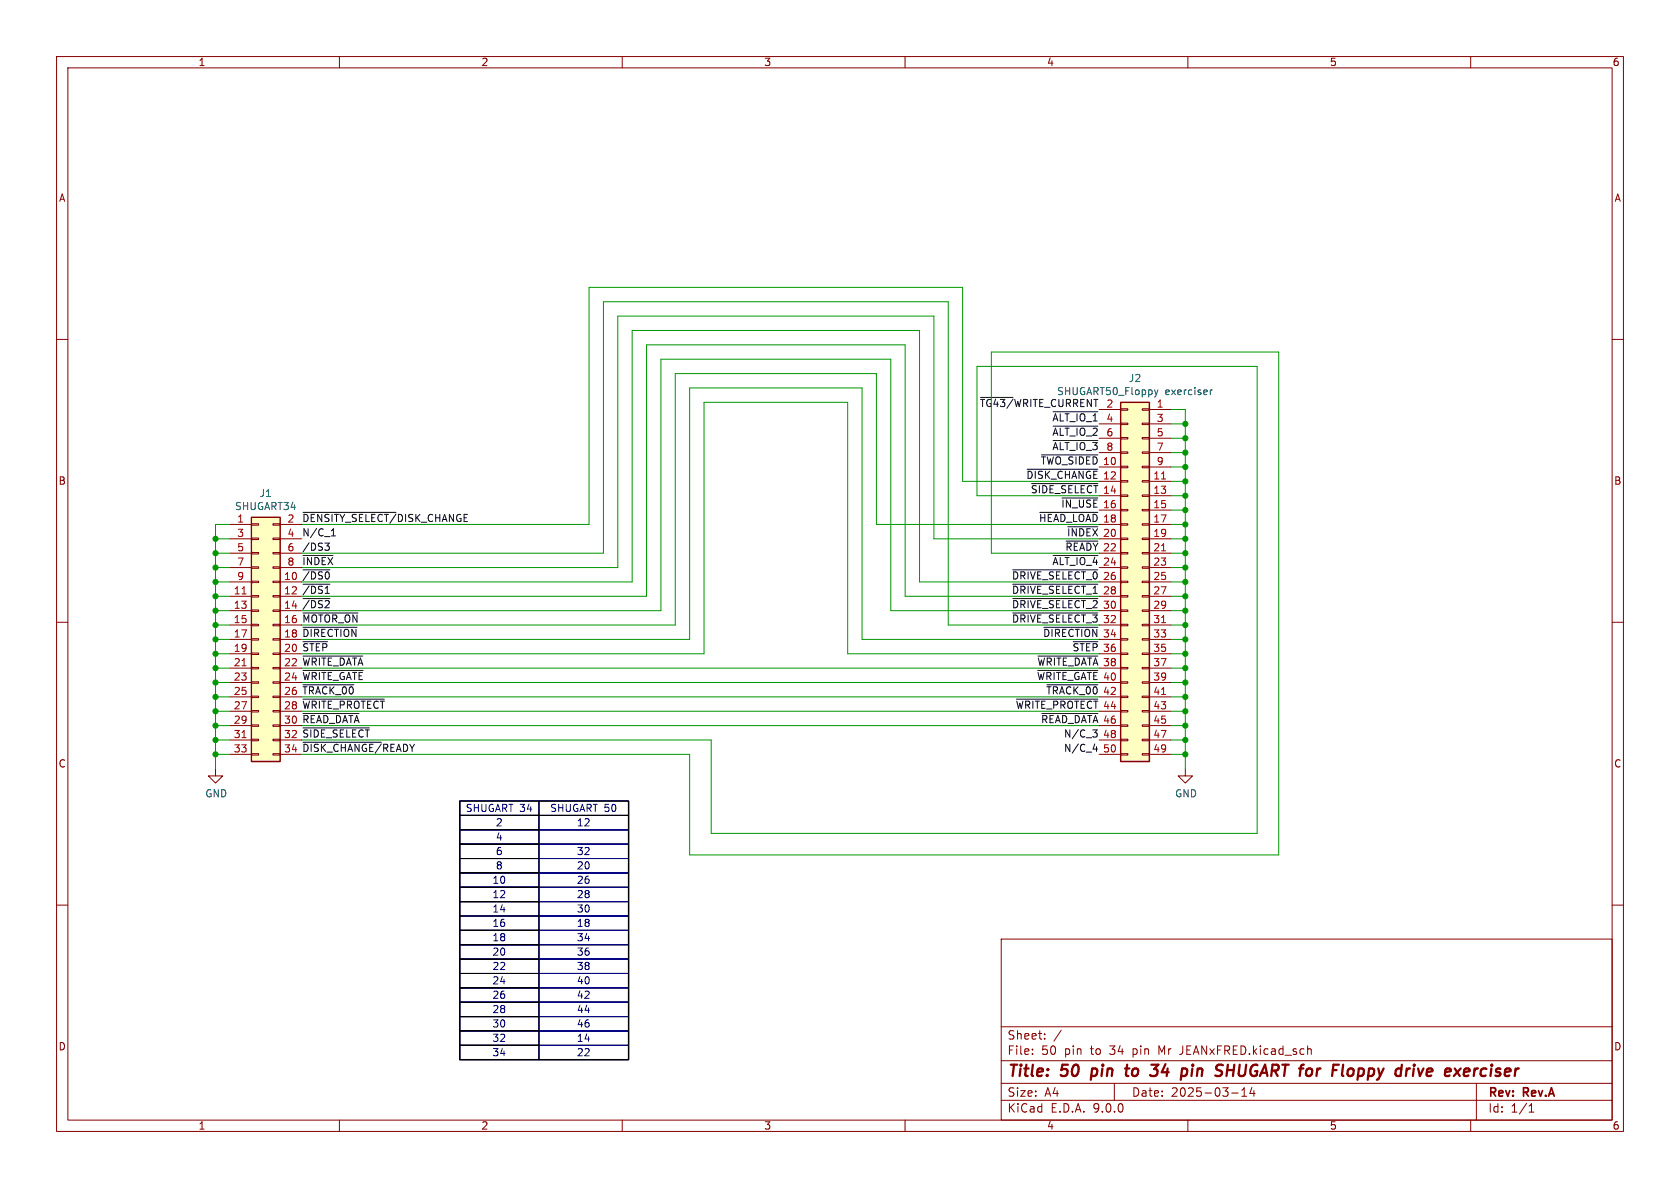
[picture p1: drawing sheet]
<svg xmlns="http://www.w3.org/2000/svg" width="297mm" height="210mm" viewBox="0 0 297 210" stroke-linecap="round" stroke-linejoin="round" font-family="sans-serif">
<g fill="none" stroke="#840000" stroke-width=".18">
<path d="M10 10h277v190h-277zM12 12h273v186h-273zM60 10v2M110 10v2M160 10v2M210 10v2M260 10v2M10 60h2M285 60h2M10 110h2M285 110h2M10 160h2"/>
<path d="M177 166h108v32h-108zM285 160h2M60 198v2M110 198v2M160 198v2M177 194.5h108M177 191.5h108M177 187.5h108M177 181.5h108M182.5 186.3v.1M182.5 185.5v.1M184.7 183.6v.1"/>
<path d="M184.7 182.8v.1M187.6 182.1l-1.3 2M197 191.5v3M208.5 186.4h.2M210 198v2M217.7 193.2h1.2M219.5 193.8h.9M219.5 192.7l.5-.4v1.5M221.3 192.2l-.3 1.1h.9M221.7 192.8v1M260 198v2M261 191.5v6.5"/>
<path d="M270.3 196.6h.9M270.3 195.5l.4-.4v1.5"/>
</g>
<g fill="none" stroke="#840000" stroke-width=".4">
<path d="M193.1 188.9l-.3 2M198.9 188.9h.8M199.3 188.2l-.2 1.7v.2l.4 .1M203.6 188.2h1.2l-.8 .8M204.3 189l.3 .4v.4l-.2 .3M210.8 188.9l-.2 1.3M210.9 188.2v.2M210.9 188.2l-.1 .1 .1 .1M210.9 188.2l.1 .1-.1 .1M217 189.2h1.1M218.2 188.2l-.2 2M240.1 190.1l.5 .1"/>
<path d="M240.2 188.9l-.2 2M240.4 188.9l-.2 .1M251.7 188.9l-.7 1.3M252.6 188.9l-.3 .3-.1 .7 .2 .3h.4M253.2 189.4l-1 .1M261.3 188.9l-.4 .1M262 189l-.2 .3-.1 .5 .4 .4"/>
</g>
<path d="M44.4 91.4h5.1v43.2h-5.1z" fill="#ffffc2"/>
<path d="M44.4 91.4h5.1v43.2h-5.1z" fill="none" stroke="#840000" stroke-width=".25"/>
<g fill="none" stroke="#840000" stroke-width=".18">
<path d="M40.6 92.7h3.8M40.6 95.3h3.8M40.6 97.8h3.8M44.4 92.6h1.3v.2h-1.3zM44.4 95.1h1.3v.3h-1.3zM44.4 97.7h1.3v.2h-1.3zM48.3 92.6h1.2v.2h-1.2zM48.3 95.1h1.2v.3h-1.2zM48.3 97.7h1.2v.2h-1.2zM49.5 92.7h3.8M49.5 95.3h3.8M49.5 97.8h3.8"/>
<path d="M40.6 100.3h3.8M40.6 102.9h3.8M40.6 105.4h3.8M40.6 108h3.8M40.6 110.5h3.8M40.6 113h3.8M40.6 115.6h3.8M40.6 118.1h3.8M44.4 100.2h1.3v.3h-1.3zM44.4 102.7h1.3v.3h-1.3zM44.4 105.3h1.3v.2h-1.3zM44.4 107.8h1.3v.3h-1.3z"/>
<path d="M44.4 110.4h1.3v.2h-1.3zM44.4 112.9h1.3v.3h-1.3zM44.4 115.4h1.3v.3h-1.3zM44.4 118h1.3v.2h-1.3zM48.3 100.2h1.2v.3h-1.2zM48.3 102.7h1.2v.3h-1.2zM48.3 105.3h1.2v.2h-1.2zM48.3 107.8h1.2v.3h-1.2zM48.3 110.4h1.2v.2h-1.2zM48.3 112.9h1.2v.3h-1.2zM48.3 115.4h1.2v.3h-1.2zM48.3 118h1.2v.2h-1.2z"/>
<path d="M49.5 100.3h3.8M49.5 102.9h3.8M49.5 105.4h3.8M49.5 108h3.8M49.5 110.5h3.8M49.5 113h3.8M49.5 115.6h3.8M49.5 118.1h3.8M38.1 135.9v1.3h1.3l-1.3 1.2-1.3-1.2h1.3M40.6 120.7h3.8M40.6 123.2h3.8M40.6 125.7h3.8"/>
<path d="M40.6 128.3h3.8M40.6 130.8h3.8M40.6 133.4h3.8M44.4 120.5h1.3v.3h-1.3zM44.4 123.1h1.3v.2h-1.3zM44.4 125.6h1.3v.3h-1.3zM44.4 128.1h1.3v.3h-1.3zM44.4 130.7h1.3v.2h-1.3zM44.4 133.2h1.3v.3h-1.3zM48.3 120.5h1.2v.3h-1.2zM48.3 123.1h1.2v.2h-1.2zM48.3 125.6h1.2v.3h-1.2z"/>
<path d="M48.3 128.1h1.2v.3h-1.2zM48.3 130.7h1.2v.2h-1.2zM48.3 133.2h1.2v.3h-1.2zM49.5 120.7h3.8M49.5 123.2h3.8M49.5 125.7h3.8M49.5 128.3h3.8M49.5 130.8h3.8M49.5 133.4h3.8M209.5 135.9v1.3h1.3l-1.3 1.2-1.2-1.2h1.2"/>
</g>
<path d="M42.8 105h.7M42.8 117.7h.7M42.8 130.4h.7" fill="none" stroke="#a90000" stroke-width=".18"/>
<path d="M198.1 71.1h5.1v63.5h-5.1z" fill="#ffffc2"/>
<path d="M198.1 71.1h5.1v63.5h-5.1z" fill="none" stroke="#840000" stroke-width=".25"/>
<g fill="none" stroke="#840000" stroke-width=".18">
<path d="M194.3 72.4h3.8M194.3 74.9h3.8M194.3 77.5h3.8M198.1 72.3h1.3v.2h-1.3zM198.1 74.8h1.3v.3h-1.3zM198.1 77.3h1.3v.3h-1.3zM198.1 79.9h1.3v.2h-1.3zM201.9 72.3h1.3v.2h-1.3zM201.9 74.8h1.3v.3h-1.3zM201.9 77.3h1.3v.3h-1.3zM201.9 79.9h1.3v.2h-1.3zM203.2 72.4h3.8"/>
<path d="M203.2 74.9h3.8M203.2 77.5h3.8M194.3 80h3.8M194.3 82.6h3.8M194.3 85.1h3.8M194.3 87.6h3.8M194.3 90.2h3.8M194.3 92.7h3.8M194.3 95.3h3.8M194.3 97.8h3.8M198.1 82.4h1.3v.3h-1.3zM198.1 85h1.3v.2h-1.3z"/>
<path d="M198.1 87.5h1.3v.3h-1.3zM198.1 90h1.3v.3h-1.3zM198.1 92.6h1.3v.2h-1.3zM198.1 95.1h1.3v.3h-1.3zM198.1 97.7h1.3v.2h-1.3zM201.9 82.4h1.3v.3h-1.3zM201.9 85h1.3v.2h-1.3zM201.9 87.5h1.3v.3h-1.3zM201.9 90h1.3v.3h-1.3zM201.9 92.6h1.3v.2h-1.3zM201.9 95.1h1.3v.3h-1.3zM201.9 97.7h1.3v.2h-1.3z"/>
<path d="M203.2 80h3.8M203.2 82.6h3.8M203.2 85.1h3.8M203.2 87.6h3.8M203.2 90.2h3.8M203.2 92.7h3.8M203.2 95.3h3.8M203.2 97.8h3.8M194.3 100.3h3.8M194.3 102.9h3.8M194.3 105.4h3.8M194.3 108h3.8"/>
<path d="M194.3 110.5h3.8M194.3 113h3.8M194.3 115.6h3.8M194.3 118.1h3.8M198.1 100.2h1.3v.3h-1.3zM198.1 102.7h1.3v.3h-1.3zM198.1 105.3h1.3v.2h-1.3zM198.1 107.8h1.3v.3h-1.3zM198.1 110.4h1.3v.2h-1.3zM198.1 112.9h1.3v.3h-1.3zM198.1 115.4h1.3v.3h-1.3zM198.1 118h1.3v.2h-1.3z"/>
<path d="M201.9 100.2h1.3v.3h-1.3zM201.9 102.7h1.3v.3h-1.3zM201.9 105.3h1.3v.2h-1.3zM201.9 107.8h1.3v.3h-1.3zM201.9 110.4h1.3v.2h-1.3zM201.9 112.9h1.3v.3h-1.3zM201.9 115.4h1.3v.3h-1.3zM201.9 118h1.3v.2h-1.3zM203.2 100.3h3.8M203.2 102.9h3.8M203.2 105.4h3.8M203.2 108h3.8"/>
<path d="M203.2 110.5h3.8M203.2 113h3.8M203.2 115.6h3.8M203.2 118.1h3.8M194.3 120.7h3.8M194.3 123.2h3.8M194.3 125.7h3.8M194.3 128.3h3.8M194.3 130.8h3.8M194.3 133.4h3.8M198.1 120.5h1.3v.3h-1.3zM198.1 123.1h1.3v.2h-1.3z"/>
<path d="M198.1 125.6h1.3v.3h-1.3zM198.1 128.1h1.3v.3h-1.3zM198.1 130.7h1.3v.2h-1.3zM198.1 133.2h1.3v.3h-1.3zM201.9 120.5h1.3v.3h-1.3zM201.9 123.1h1.3v.2h-1.3zM201.9 125.6h1.3v.3h-1.3zM201.9 128.1h1.3v.3h-1.3zM201.9 130.7h1.3v.2h-1.3zM201.9 133.2h1.3v.3h-1.3zM203.2 120.7h3.8M203.2 123.2h3.8"/>
<path d="M203.2 125.7h3.8M203.2 128.3h3.8M203.2 130.8h3.8M203.2 133.4h3.8"/>
</g>
<path d="M205.3 84.7h.8M205.3 97.4h.8M205.3 110.1h.8M205.3 122.8h.8" fill="none" stroke="#a90000" stroke-width=".18"/>
<path d="M204.1 68.9l.3 .9M204.4 69.8l-.2 .3M204.7 68.9l-.3 .9M214 68.9v.9M214.3 68.9l-.3 .3" fill="none" stroke="#006464" stroke-width=".18"/>
<g fill="none" stroke="#0f0f0f" stroke-width=".18">
<path d="M173.4 70.3h5.7M186.2 72.8h7.9M186.2 77.9h7.9M186.2 75.3h7.9M53.6 90.6h16.4M53.6 98.2h5.3M57.4 96h.8l-.4 .5 .4 .1v.4l-.2 .3h-.4M58.6 94.7h.7M58.6 93.8l.3-.3v1.2M181.6 83h12.5M182.4 85.5h11.7M183.8 90.6h10.3"/>
<path d="M184.1 80.4h10M186.2 98.2h7.9M187.7 88h6.4M188.5 95.7h5.6M188.8 93.1h5.3M53.6 105.8h4.7M53.6 113.4h4.3M53.6 100.7h4.7M53.6 116h10.5M53.6 108.4h9.7M53.6 103.3h4.7M53.6 110.9h9.5"/>
<path d="M53.6 118.5h10.6M179 105.8h15.1M179 100.7h15.1M179 108.4h15.1M179 103.3h15.1M183.5 118.5h10.6M183.5 116h10.6M184.5 110.9h9.6M189.7 113.4h4.4M53.6 128.7h11.7M53.6 121.1h9M53.6 126.1h9.9"/>
<path d="M53.6 123.6h14.3M53.6 131.2h13.8M179.7 123.6h14.4M184.2 126.1h9.9M185.1 121.1h9M193.2 129h.8l-.5 .5 .4 .1 .1 .5-.3 .2h-.3M193.2 132.4h.8M193.8 132v.8"/>
</g>
<g fill="none" stroke="#0000c2" stroke-width=".18">
<path d="M81.3 141.6h13.9v2.5h-13.9zM81.3 144.1h13.9v2.6h-13.9zM81.3 146.7h13.9v2.5h-13.9zM81.3 149.2h13.9v2.6h-13.9zM81.3 151.8h13.9v2.5h-13.9zM81.3 154.3h13.9v2.5h-13.9zM81.3 156.8h13.9v2.6h-13.9zM81.3 159.4h13.9v2.5h-13.9zM95.2 141.6h15.9v2.5h-15.9zM95.2 144.1h15.9v2.6h-15.9zM95.2 146.7h15.9v2.5h-15.9zM95.2 149.2h15.9v2.6h-15.9z"/>
<path d="M95.2 151.8h15.9v2.5h-15.9zM95.2 154.3h15.9v2.5h-15.9zM95.2 156.8h15.9v2.6h-15.9zM95.2 159.4h15.9v2.5h-15.9zM81.3 161.9h13.9v2.6h-13.9zM81.3 164.5h13.9v2.5h-13.9zM81.3 167h13.9v2.5h-13.9zM81.3 169.5h13.9v2.6h-13.9zM81.3 172.1h13.9v2.5h-13.9zM81.3 174.6h13.9v2.6h-13.9zM81.3 177.2h13.9v2.5h-13.9zM81.3 179.7h13.9v2.5h-13.9z"/>
<path d="M95.2 161.9h15.9v2.6h-15.9zM95.2 164.5h15.9v2.5h-15.9zM95.2 167h15.9v2.5h-15.9zM95.2 169.5h15.9v2.6h-15.9zM95.2 172.1h15.9v2.5h-15.9zM95.2 174.6h15.9v2.6h-15.9zM95.2 177.2h15.9v2.5h-15.9zM95.2 179.7h15.9v2.5h-15.9zM81.3 182.2h13.9v2.6h-13.9zM81.3 184.8h13.9v2.5h-13.9zM95.2 182.2h15.9v2.6h-15.9zM95.2 184.8h15.9v2.5h-15.9z"/>
</g>
<g fill="none" stroke="#000" stroke-width=".18">
<path d="M81.3 144.1h29.8M81.3 146.7h13.9M81.3 149.2h13.9M81.3 151.8h13.9M81.3 154.3h13.9M81.3 156.8h13.9M81.3 159.4h13.9M95.2 141.6v45.7M81.3 161.9h13.9M81.3 164.5h13.9M81.3 167h13.9M81.3 169.5h13.9"/>
<path d="M81.3 172.1h13.9M81.3 174.6h13.9M81.3 177.2h13.9M81.3 179.7h13.9M81.3 182.2h13.9M81.3 184.8h13.9"/>
</g>
<path d="M81.3 141.6h29.8v45.7h-29.8z" fill="none" stroke="#000" stroke-width=".25"/>
<g fill="none" stroke="#009600" stroke-width=".18">
<path d="M207 72.4h2.5v63.5M207 77.5h2.5M207 74.9h2.5M38.1 97.8h2.5M38.1 95.3h2.5M40.6 92.7h-2.5v43.2M53.3 97.8h53.4v-44.5h60.9v57.2h26.7M194.3 97.8h-19v-35.6h50.8v88.9h-104.2v-17.7h-68.6M194.3 95.3h-29.2v-39.4h-55.9v44.4h-55.9M194.3 85.1h-24.1v-34.3h-66.1v41.9h-50.8M194.3 92.7h-39.4v-26.7h-35.5v44.5h-66.1M194.3 87.6h-21.6v-22.8h49.5v82.5h-96.5v-16.5h-72.4"/>
<path d="M207 97.8h2.5M207 92.7h2.5M207 90.2h2.5M207 80h2.5M207 95.3h2.5M207 87.6h2.5M207 85.1h2.5M207 82.6h2.5M38.1 118.1h2.5M38.1 105.4h2.5M38.1 110.5h2.5M38.1 115.6h2.5"/>
<path d="M38.1 108h2.5M38.1 102.9h2.5M38.1 100.3h2.5M38.1 113h2.5M53.3 108h63.5v-44.5h40.7v44.5h36.8M53.3 115.6h71.2v-44.5h25.4v44.5h44.4M53.3 105.4h61v-44.4h45.7v44.4h34.3M53.3 113h68.6v-44.4h30.5v44.4h41.9M53.3 102.9h58.5v-44.5h50.8v44.5h31.7M53.3 118.1h141M207 118.1h2.5M207 105.4h2.5"/>
<path d="M207 110.5h2.5M207 115.6h2.5M207 108h2.5M207 102.9h2.5M207 100.3h2.5M207 113h2.5M38.1 125.7h2.5M38.1 130.8h2.5M38.1 128.3h2.5M38.1 120.7h2.5M38.1 123.2h2.5M38.1 133.4h2.5"/>
<path d="M53.3 125.7h141M53.3 128.3h141M53.3 120.7h141M53.3 123.2h141M207 125.7h2.5M207 130.8h2.5M207 128.3h2.5M207 120.7h2.5M207 123.2h2.5M207 133.4h2.5"/>
</g>
<g fill="#009600" stroke="#009600" stroke-width=".18">
<circle cx="38.1" cy="100.3" r=".46"/>
<circle cx="38.1" cy="105.4" r=".46"/>
<circle cx="38.1" cy="97.8" r=".46"/>
<circle cx="38.1" cy="102.9" r=".46"/>
<circle cx="38.1" cy="115.6" r=".46"/>
<circle cx="38.1" cy="113" r=".46"/>
<circle cx="38.1" cy="110.5" r=".46"/>
<circle cx="38.1" cy="108" r=".46"/>
<circle cx="38.1" cy="95.3" r=".46"/>
<circle cx="38.1" cy="118.1" r=".46"/>
<circle cx="38.1" cy="128.3" r=".46"/>
<circle cx="38.1" cy="123.2" r=".46"/>
<circle cx="38.1" cy="120.7" r=".46"/>
<circle cx="38.1" cy="125.7" r=".46"/>
<circle cx="38.1" cy="130.8" r=".46"/>
<circle cx="38.1" cy="133.4" r=".46"/>
<circle cx="209.5" cy="92.7" r=".46"/>
<circle cx="209.5" cy="90.2" r=".46"/>
<circle cx="209.5" cy="82.6" r=".46"/>
<circle cx="209.5" cy="77.5" r=".46"/>
<circle cx="209.5" cy="74.9" r=".46"/>
<circle cx="209.5" cy="80" r=".46"/>
<circle cx="209.5" cy="97.8" r=".46"/>
<circle cx="209.5" cy="87.6" r=".46"/>
<circle cx="209.5" cy="95.3" r=".46"/>
<circle cx="209.5" cy="100.3" r=".46"/>
<circle cx="209.5" cy="85.1" r=".46"/>
<circle cx="209.5" cy="108" r=".46"/>
<circle cx="209.5" cy="102.9" r=".46"/>
<circle cx="209.5" cy="105.4" r=".46"/>
<circle cx="209.5" cy="125.7" r=".46"/>
<circle cx="209.5" cy="128.3" r=".46"/>
<circle cx="209.5" cy="130.8" r=".46"/>
<circle cx="209.5" cy="133.4" r=".46"/>
<circle cx="209.5" cy="113" r=".46"/>
<circle cx="209.5" cy="110.5" r=".46"/>
<circle cx="209.5" cy="115.6" r=".46"/>
<circle cx="209.5" cy="123.2" r=".46"/>
<circle cx="209.5" cy="120.7" r=".46"/>
<circle cx="209.5" cy="118.1" r=".46"/>
</g>
<g font-size="2.8" fill="#840000">
<text x="178" y="190.9">Title:</text>
<text x="187.7" y="190.9">50</text>
<text x="193.8" y="190.9">pin</text>
<text x="200.7" y="190.9">to</text>
<text x="206" y="190.9">34</text>
<text x="212.1" y="190.9">pin</text>
<text x="219" y="190.9">SHUGART for</text>
<text x="241.2" y="190.9">Floppy</text>
<text x="253.2" y="190.9">drive</text>
<text x="262.8" y="190.9">exerciser</text>
</g>
<g font-size="2.1" fill="#840000">
<text x="178" y="184">Sheet:</text>
<text x="178" y="186.7">File:</text>
<text x="184.1" y="186.7">50</text>
<text x="188.2" y="186.7">pin</text>
<text x="193" y="186.7">to</text>
<text x="196.5" y="186.7">34</text>
<text x="200.6" y="186.7">pin</text>
<text x="205.4" y="186.7">Mr</text>
<text x="209.3" y="186.7">JEANxFRED.kicad_sch</text>
<text x="178" y="196.9">KiCad</text>
<text x="178" y="194.1">Size:</text>
<text x="184.7" y="194.1">A4</text>
<text x="185.7" y="196.9">E.D.A.</text>
<text x="193.3" y="196.9">9.0.0</text>
<text x="200" y="194.1">Date:</text>
<text x="207" y="194.1">2025-03-14</text>
<text x="263" y="194.3">Rev:</text>
<text x="263" y="196.9">Id:</text>
<text x="267.1" y="196.9">1/1</text>
<text x="269.4" y="194.3">Rev.A</text>
</g>
<g font-size="1.8" fill="#840000">
<text x="35" y="11.9">1</text>
<text x="85" y="11.9">2</text>
<text x="135" y="11.9">3</text>
<text x="185" y="11.9">4</text>
<text x="235" y="11.9">5</text>
<text x="285" y="11.9">6</text>
<text x="10.3" y="35.9">A</text>
<text x="285.3" y="35.9">A</text>
<text x="10.3" y="85.9">B</text>
<text x="285.3" y="85.9">B</text>
<text x="10.3" y="135.9">C</text>
<text x="285.3" y="135.9">C</text>
<text x="10.3" y="185.9">D</text>
<text x="285.3" y="185.9">D</text>
<text x="35" y="199.9">1</text>
<text x="85" y="199.9">2</text>
<text x="135" y="199.9">3</text>
<text x="185" y="199.9">4</text>
<text x="235" y="199.9">5</text>
<text x="285" y="199.9">6</text>
</g>
<g font-size="1.8" fill="#0f0f0f">
<text x="186.8" y="70.1">SHUGART50_Floppy</text>
<text x="173.1" y="72">~{TG43/}WRITE_CURRENT2</text>
<text x="185.9" y="74.6">~{ALT_IO_1}4</text>
<text x="185.9" y="77.1">~{ALT_IO_2}6</text>
<text x="183.9" y="82.2">~{TWO_SIDED}</text>
<text x="185.9" y="79.7">~{ALT_IO_3}8</text>
<text x="181.3" y="84.7">~{DISK_CHANGE}</text>
<text x="182.1" y="87.3">~{SIDE_SELECT}</text>
<text x="187.5" y="89.8">~{IN_USE}</text>
<text x="53.3" y="92.4">~{DENSITY_SELECT/}DISK_CHANGE</text>
<text x="53.3" y="94.9">N/C_1</text>
<text x="183.6" y="92.4">~{HEAD_LOAD}</text>
<text x="188.5" y="94.9">~{INDEX}</text>
<text x="53.3" y="100">~{INDEX}</text>
<text x="53.3" y="97.4">/DS3</text>
<text x="185.9" y="100">~{ALT_IO_4}</text>
<text x="188.2" y="97.4">~{READY}</text>
<text x="53.3" y="107.6">~{/DS2}</text>
<text x="53.3" y="102.5">~{/DS0}</text>
<text x="53.3" y="105.1">~{/DS1}</text>
<text x="178.8" y="102.5">~{DRIVE_SELECT_0}</text>
<text x="178.8" y="107.6">~{DRIVE_SELECT_2}</text>
<text x="178.8" y="105.1">~{DRIVE_SELECT_1}</text>
<text x="53.3" y="110.1">~{MOTOR_ON}</text>
<text x="53.3" y="112.7">~{DIRECTION}</text>
<text x="178.8" y="110.1">~{DRIVE_SELECT_3}</text>
<text x="184.3" y="112.7">~{DIRECTION}</text>
<text x="53.3" y="115.2">~{STEP}</text>
<text x="53.3" y="117.8">~{WRITE_DATA}</text>
<text x="183.3" y="117.8">~{WRITE_DATA}</text>
<text x="189.5" y="115.2">~{STEP}</text>
<text x="53.3" y="120.3">~{WRITE_GATE}</text>
<text x="53.3" y="122.8">~{TRACK_00}</text>
<text x="53.3" y="125.4">~{WRITE_PROTECT}</text>
<text x="179.5" y="125.4">~{WRITE_PROTECT}</text>
<text x="183.2" y="120.3">~{WRITE_GATE}</text>
<text x="184.9" y="122.8">~{TRACK_00}</text>
<text x="53.3" y="130.5">~{SIDE_SELECT}</text>
<text x="53.3" y="127.9">~{READ_DATA}</text>
<text x="183.9" y="127.9">~{READ_DATA}</text>
<text x="188" y="130.5">N/C_3</text>
<text x="53.3" y="133">~{DISK_CHANGE/}READY</text>
<text x="188" y="133">N/C_4</text>
</g>
<g font-size="1.8" fill="#006464">
<text x="199.5" y="67.7">J2</text>
<text x="206" y="70.1">exerciser</text>
<text x="45.8" y="88.1">J1</text>
<text x="41.4" y="90.4">SHUGART34</text>
<text x="36.2" y="141.1">GND</text>
<text x="207.6" y="141.1">GND</text>
</g>
<g font-size="1.8" fill="#a90000">
<text x="204.4" y="72.1">1</text>
<text x="204.4" y="74.7">3</text>
<text x="204.4" y="77.2">5</text>
<text x="194.9" y="82.3">10</text>
<text x="204.4" y="79.8">7</text>
<text x="204.4" y="82.3">9</text>
<text x="194.9" y="84.8">12</text>
<text x="194.9" y="87.4">14</text>
<text x="194.9" y="89.9">16</text>
<text x="203.8" y="84.8">11</text>
<text x="203.8" y="87.4">13</text>
<text x="203.8" y="89.9">15</text>
<text x="41.8" y="92.5">1</text>
<text x="41.8" y="95">3</text>
<text x="50.7" y="92.5">2</text>
<text x="50.7" y="95">4</text>
<text x="194.9" y="92.5">18</text>
<text x="194.9" y="95">20</text>
<text x="203.8" y="92.5">17</text>
<text x="203.8" y="95">19</text>
<text x="41.8" y="97.5">5</text>
<text x="41.8" y="100.1">7</text>
<text x="50.7" y="97.5">6</text>
<text x="50.7" y="100.1">8</text>
<text x="194.9" y="97.5">22</text>
<text x="194.9" y="100.1">24</text>
<text x="203.8" y="97.5">21</text>
<text x="203.8" y="100.1">23</text>
<text x="41.2" y="105.2">11</text>
<text x="41.2" y="107.7">13</text>
<text x="41.8" y="102.6">9</text>
<text x="50.1" y="102.6">10</text>
<text x="50.1" y="105.2">12</text>
<text x="50.1" y="107.7">14</text>
<text x="194.9" y="102.6">26</text>
<text x="194.9" y="105.2">28</text>
<text x="194.9" y="107.7">30</text>
<text x="203.8" y="102.6">25</text>
<text x="203.8" y="105.2">27</text>
<text x="203.8" y="107.7">29</text>
<text x="41.2" y="110.2">15</text>
<text x="41.2" y="112.8">17</text>
<text x="50.1" y="110.2">16</text>
<text x="50.1" y="112.8">18</text>
<text x="194.9" y="110.2">32</text>
<text x="194.9" y="112.8">34</text>
<text x="203.8" y="110.2">31</text>
<text x="203.8" y="112.8">33</text>
<text x="41.2" y="115.3">19</text>
<text x="41.2" y="117.9">21</text>
<text x="50.1" y="115.3">20</text>
<text x="50.1" y="117.9">22</text>
<text x="194.9" y="115.3">36</text>
<text x="194.9" y="117.9">38</text>
<text x="203.8" y="115.3">35</text>
<text x="203.8" y="117.9">37</text>
<text x="41.2" y="120.4">23</text>
<text x="41.2" y="122.9">25</text>
<text x="41.2" y="125.5">27</text>
<text x="50.1" y="120.4">24</text>
<text x="50.1" y="122.9">26</text>
<text x="50.1" y="125.5">28</text>
<text x="194.9" y="120.4">40</text>
<text x="194.9" y="122.9">42</text>
<text x="194.9" y="125.5">44</text>
<text x="203.8" y="120.4">39</text>
<text x="203.8" y="122.9">41</text>
<text x="203.8" y="125.5">43</text>
<text x="41.2" y="128">29</text>
<text x="41.2" y="130.6">31</text>
<text x="50.1" y="128">30</text>
<text x="50.1" y="130.6">32</text>
<text x="194.9" y="128">46</text>
<text x="194.9" y="130.6">48</text>
<text x="203.8" y="128">45</text>
<text x="203.8" y="130.6">47</text>
<text x="41.2" y="133.1">33</text>
<text x="50.1" y="133.1">34</text>
<text x="194.9" y="133.1">50</text>
<text x="203.8" y="133.1">49</text>
</g>
<g font-size="1.8" fill="#0000c2">
<text x="82.2" y="143.7">SHUGART 34</text>
<text x="97.2" y="143.7">SHUGART 50</text>
<text x="87.6" y="146.3">2</text>
<text x="87.6" y="148.8">4</text>
<text x="101.9" y="146.3">12</text>
<text x="87.6" y="151.4">6</text>
<text x="87.6" y="153.9">8</text>
<text x="101.9" y="151.4">32</text>
<text x="101.9" y="153.9">20</text>
<text x="87" y="156.4">10</text>
<text x="87" y="159">12</text>
<text x="87" y="161.5">14</text>
<text x="101.9" y="156.4">26</text>
<text x="101.9" y="159">28</text>
<text x="101.9" y="161.5">30</text>
<text x="87" y="164.1">16</text>
<text x="87" y="166.6">18</text>
<text x="101.9" y="164.1">18</text>
<text x="101.9" y="166.6">34</text>
<text x="87" y="169.1">20</text>
<text x="87" y="171.7">22</text>
<text x="101.9" y="169.1">36</text>
<text x="101.9" y="171.7">38</text>
<text x="87" y="174.2">24</text>
<text x="87" y="176.8">26</text>
<text x="87" y="179.3">28</text>
<text x="101.9" y="174.2">40</text>
<text x="101.9" y="176.8">42</text>
<text x="101.9" y="179.3">44</text>
<text x="87" y="181.8">30</text>
<text x="87" y="184.4">32</text>
<text x="101.9" y="181.8">46</text>
<text x="101.9" y="184.4">14</text>
<text x="87" y="186.9">34</text>
<text x="101.9" y="186.9">22</text>
</g>
</svg>
